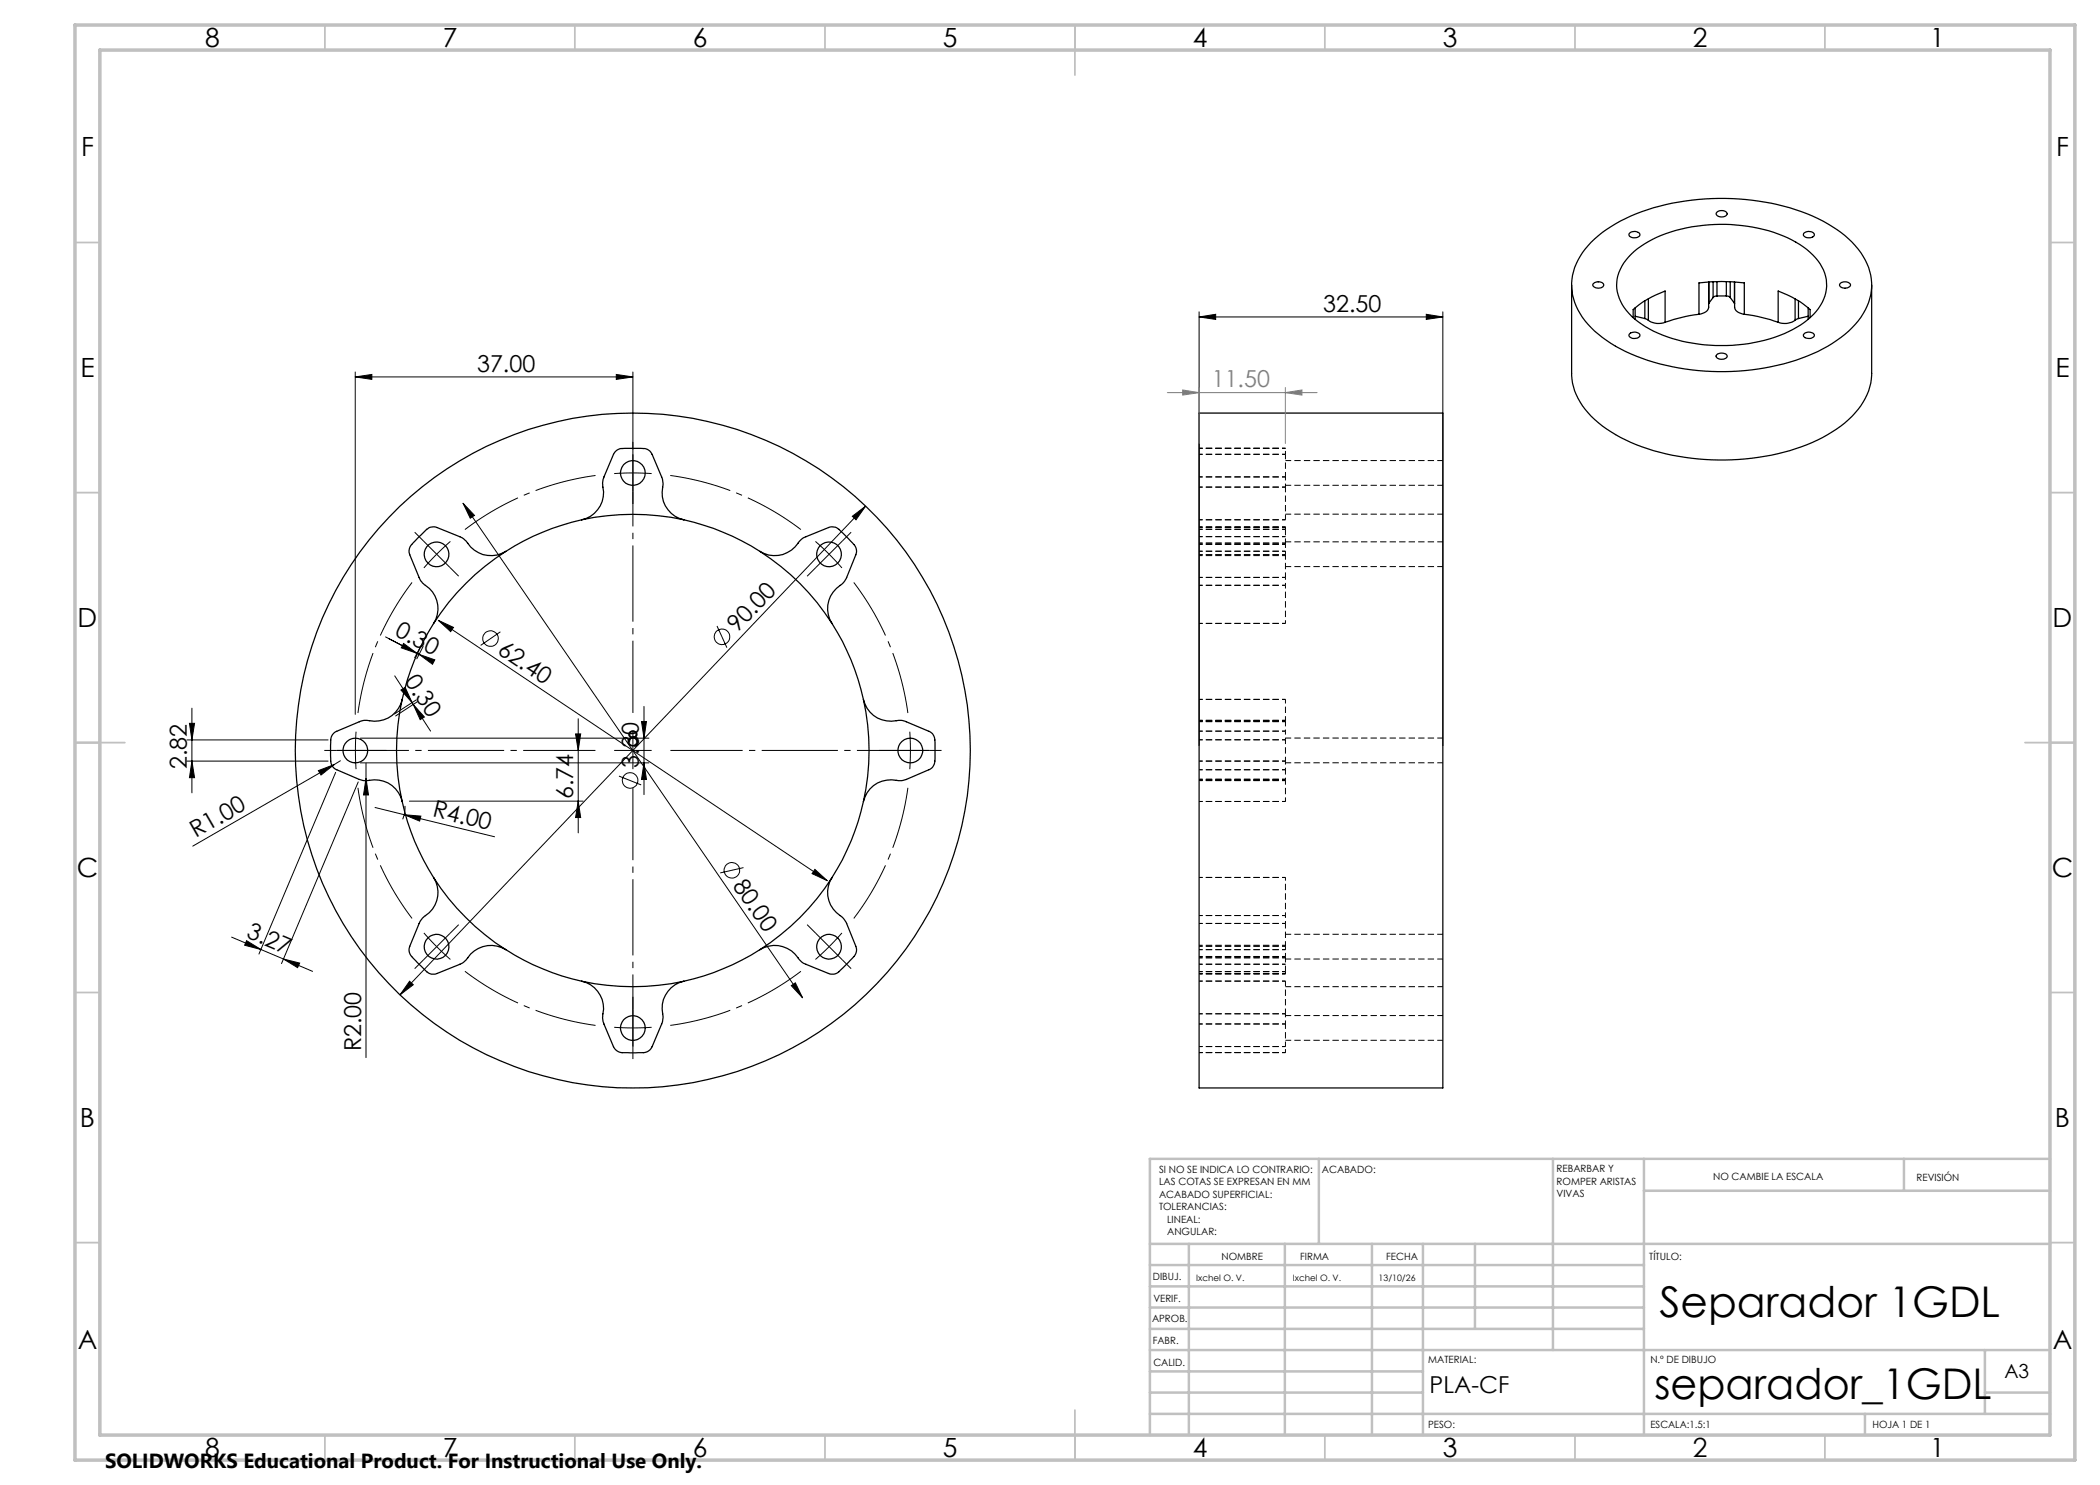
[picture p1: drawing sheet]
<svg xmlns="http://www.w3.org/2000/svg" width="420mm" height="297mm" viewBox="0 0 420 297" stroke-linecap="round" stroke-linejoin="round" font-family="sans-serif">
<g fill="none" stroke="#000" stroke-width=".25">
<path d="M314.3 57v17.7a13 13 0 0 0 5.4 9.9 36.8 36.8 0 0 0 19.9 7.2 46.6 46.6 0 0 0 25-4.3 19.1 19.1 0 0 0 8.8-8.6l.8-2.3 .1-1.5v-18.1M318.2 48.4a32.4 32.4 0 0 1 17.5-8 47.9 47.9 0 0 1 27.9 3.3 20.2 20.2 0 0 1 9.5 8.3 10.9 10.9 0 0 1-2 12.9 27.8 27.8 0 0 1-13.1 7.5 48.3 48.3 0 0 1-32.9-2.1 21.1 21.1 0 0 1-9.5-8.3 10.9 10.9 0 0 1 2-12.9zM318.6 56.8a1.43 1.43 0 0 1 2.1 .1 1.21 1.21 0 0 1-1.9 .5l-.2-.3zM325.9 46.7a1.36 1.36 0 0 1 2.1 .2 1.13 1.13 0 0 1-1.7 .6l-.5-.4zM326.2 50.9a24.1 24.1 0 0 1 14.3-5.8 31.5 31.5 0 0 1 19.4 3.8 10.3 10.3 0 0 1 5.4 7.7 8.9 8.9 0 0 1-3.8 7.4 27.8 27.8 0 0 1-17.3 5.1 29.1 29.1 0 0 1-15.9-4.3 10 10 0 0 1-5-7.7 8.9 8.9 0 0 1 2.9-6.2zM329.7 59.8v4.3M341.8 56.4l-.1 5.1a1.93 1.93 0 0 1-1.9 1.4M342.6 59.5l-.9 1.2M342.6 56.3v3.2M343.4 42.5a1.36 1.36 0 0 1 2 .3 1.28 1.28 0 0 1-2.2 0zM343.4 59.2h1.9M343.4 59.2l-.5 .1-.3 .2"/>
<path d="M343.4 56.3v2.9M345.3 59.2l.4 .1 .3 .2M345.3 56.3v2.9M346 59.5l.9 1.2M346 56.3v3.2M346.9 56.4v5.1a1.93 1.93 0 0 0 2 1.4M359 59.8v4.3M360.8 46.6a1.37 1.37 0 0 1 2.1 .4 1.26 1.26 0 0 1-2.2-.1zM368 56.8a1.43 1.43 0 0 1 2.1 .1 1.2 1.2 0 0 1-1.1 .7 1.2 1.2 0 0 1-1.1-.7zM325.9 66.7a1.31 1.31 0 0 1 2.1 .4 1.26 1.26 0 0 1-2.2-.1zM326.6 63.5v-1.6a20.4 20.4 0 0 1 6.4-3.7v6.2M327 61.6v2.2"/>
<path d="M327 63.2l2 .5M329 63.7l.7 .4M329 60.2v3.5M329.7 64.1a3.6 3.6 0 0 0 3.3 .3M339.8 62.9v-6.3a36.5 36.5 0 0 1 9.1 0v6.3M339.8 62.9a33.9 33.9 0 0 0-6.8 1.5M343.4 70.9a1.43 1.43 0 0 1 2 .3 1.28 1.28 0 0 1-2.2 0zM348.9 62.9a33.9 33.9 0 0 1 6.7 1.5M359 64.1a3.7 3.7 0 0 1-3.4 .3M359.7 63.7l-.7 .4M359.7 60.2v3.5M360.9 66.7a1.39 1.39 0 0 1 2 .3 1.24 1.24 0 0 1-2.2 .1z"/>
<path d="M361.6 61.6v2.2M361.6 63.2l-1.9 .5M362 63.5v-1.6a20.4 20.4 0 0 0-6.4-3.7v6.2M239.8 82.6h48.8v135h-48.8zM101.2 110.3a5.6 5.6 0 0 1-8-2.1l-.8-.6-5-2.1a2.3 2.3 0 0 0-2.8 1.1l-1.5 1.5a2.38 2.38 0 0 0-1.1 2.8l1.9 4.8 .6 .9a6.3 6.3 0 0 1 3.1 5.4l-.4 1.9-.5 .8M101.2 110.3a47.6 47.6 0 0 0-14.5 14.4M116.3 104a5.7 5.7 0 0 0 4.2-7.1l.1-1 2.1-5a2.39 2.39 0 0 1 2.8-1.2h1.1a4.9 4.9 0 0 1 3.4 .5l.4 .7 2 4.7 .2 1.1a5.9 5.9 0 0 0 3.3 7l.9 .3M116.3 104a47.8 47.8 0 0 0-15.1 6.3M116.3 104a48.2 48.2 0 0 1 20.5 0M136.8 104a48.5 48.5 0 0 1 15.2 6.3M152 110.3a5.9 5.9 0 0 0 8.1-2.2l.6-.5 5-2.1a2.14 2.14 0 0 1 2.5 .8l1.8 1.8a2.38 2.38 0 0 1 1.2 2.8l-1.9 4.6a3.6 3.6 0 0 1-1.3 1.6 5.5 5.5 0 0 0-1.6 7.6M152 110.3a46.9 46.9 0 0 1 14.4 14.4"/>
<path d="M80.4 139.9a5.9 5.9 0 0 1-7.3 4.2l-1 .1-4.8 2.1a2.03 2.03 0 0 0-1.2 2.2v1.6a5.3 5.3 0 0 0 .4 3.2l.6 .5 4.8 2.1a3.3 3.3 0 0 0 2 .2 5.5 5.5 0 0 1 6.5 4.2M80.4 139.9a46.6 46.6 0 0 0 0 20.4M86.7 124.7a46.5 46.5 0 0 0-6.3 15.2M166.4 124.7a46.5 46.5 0 0 1 6.3 15.2M172.7 139.9a5.6 5.6 0 0 0 7 4.2l1.3 .1 4.8 2.1a2.39 2.39 0 0 1 1.2 2.7v.6a7.8 7.8 0 0 1-.4 3.7l-.6 .5-4.7 2.1a3.3 3.3 0 0 1-2.1 .2 5.6 5.6 0 0 0-6.5 4.2M172.7 139.9a46.6 46.6 0 0 1 0 20.4M80.4 160.3a46.5 46.5 0 0 0 6.3 15.2M86.7 175.5a5.7 5.7 0 0 1-2 7.9l-.8 1.1-1.9 4.8a2.38 2.38 0 0 0 1.1 2.8l1.5 1.5a2.3 2.3 0 0 0 2.8 1.1l4.6-1.8a3.6 3.6 0 0 0 1.6-1.3 5.6 5.6 0 0 1 7.6-1.7M86.7 175.5a47.6 47.6 0 0 0 14.5 14.4M166.4 175.5a5.6 5.6 0 0 0 2.1 7.9l.7 1.1 2 4.8a2.38 2.38 0 0 1-1.2 2.8l-.7 .8a5.2 5.2 0 0 1-2.5 1.9h-.8l-4.8-1.9a3.1 3.1 0 0 1-1.6-1.3 5.6 5.6 0 0 0-7.6-1.7M166.4 175.5a46.9 46.9 0 0 1-14.4 14.4M172.7 160.3a46.5 46.5 0 0 1-6.3 15.2"/>
<path d="M101.2 189.9a47.8 47.8 0 0 0 15.1 6.3M116.3 196.2a5.7 5.7 0 0 1 4.2 7.1l.1 1 2.1 5a2.39 2.39 0 0 0 2.8 1.2h2.1a2.46 2.46 0 0 0 2.7-.9l2.1-5 .2-1.1a5.9 5.9 0 0 1 3.3-7l.9-.3M116.3 196.2a48.2 48.2 0 0 0 20.5 0M152 189.9a48.5 48.5 0 0 1-15.2 6.3"/>
<circle cx="126.5" cy="94.6" r="2.48"/>
<circle cx="87.3" cy="110.9" r="2.46"/>
<circle cx="165.8" cy="110.9" r="2.48"/>
<circle cx="71.1" cy="150.1" r="2.47"/>
<circle cx="126.6" cy="150.1" r="67.5"/>
<circle cx="182.1" cy="150.1" r="2.48"/>
<circle cx="87.3" cy="189.4" r="2.47"/>
<circle cx="165.8" cy="189.3" r="2.47"/>
<circle cx="126.6" cy="205.6" r="2.47"/>
</g>
<path d="M257.1 152.2v-4.2" fill="none" stroke="#000" stroke-width=".2" stroke-dasharray="1.3 .6" stroke-dashoffset=".4" stroke-linecap="butt"/>
<path d="M257.1 148v-1.8M257.1 153.9v-1.7" fill="none" stroke="#000" stroke-width=".2" stroke-dasharray="1.3 .6" stroke-dashoffset=".9" stroke-linecap="butt"/>
<g fill="none" stroke="#000" stroke-width=".2" stroke-dasharray="1.3 .6" stroke-dashoffset=".6" stroke-linecap="butt">
<path d="M257.1 97.4h-17.3M257.1 97.4v-2M257.1 95.4h-17.3M257.1 90.9h-17.3M257.1 90.9v-1.2M257.1 89.7h-17.3M257.1 89.6h-17.3M239.8 111.1h17.3M257.1 110.2h-17.3M257.1 104h-17.3M257.1 110.9v-2M257.1 110.9h-17.3"/>
<path d="M257.1 108.9h-17.3M257.1 115.5h-17.3M257.1 117.1h-17.3M257.1 105.5h-17.3M257.1 105.9h-17.3M257.1 107.3h-17.3M257.1 108.6h-17.3M257.1 105.3h-17.3M257.1 139.9h-17.3M257.1 124.7h-17.3M257.1 124.7v-7.6M239.8 156.1h17.3"/>
<path d="M239.8 144.2h17.3M257.1 148h-17.3M257.1 152.2h-17.3M257.1 153.9h-17.3M257.1 146.2h-17.3M257.1 156.1h-17.3M257.1 155.9h-17.3M257.1 144.1h-17.3M257.1 144.3h-17.3M257.1 144h-17.3M257.1 160.3h-17.3M257.1 175.5h-17.3"/>
<path d="M239.8 194.8h17.3M257.1 189.9h-17.3M257.1 196.2h-17.3M257.1 191.3v-2.1M257.1 189.2h-17.3M257.1 191.3h-17.3M257.1 184.7h-17.3M257.1 183.1h-17.3M257.1 183.1v-7.6M257.1 194.7h-17.3M257.1 194.3h-17.3M257.1 192.8h-17.3"/>
<path d="M257.1 191.6h-17.3M257.1 189.1h-17.3M239.8 210.5h17.3M257.1 202.8h-17.3M257.1 204.8v-2M257.1 204.8h-17.3M257.1 209.3h-17.3M257.1 210.5v-1.2M257.1 210.5h-17.3"/>
</g>
<path d="M257.1 155.9v-2M257.1 146.2v-1.9" fill="none" stroke="#000" stroke-width=".2" stroke-dasharray="1.3 .6" stroke-dashoffset="1" stroke-linecap="butt"/>
<path d="M257.1 89.7v-.1M257.1 105.9v-.6M257.1 156.1v-.2M257.1 144.3v-.3M257.1 194.8v-.5" fill="none" stroke="#000" stroke-width=".2" stroke-dasharray="1.3 .6" stroke-linecap="butt"/>
<path d="M257.1 144v-4.1M257.1 160.3v-4.2" fill="none" stroke="#000" stroke-width=".2" stroke-dasharray="1.3 .6" stroke-dashoffset=".5" stroke-linecap="butt"/>
<path d="M257.1 95.4v-4.5M257.1 115.5v-4.6M257.1 189.2v-4.5M257.1 209.3v-4.5" fill="none" stroke="#000" stroke-width=".2" stroke-dasharray="1.3 .6" stroke-dashoffset=".3" stroke-linecap="butt"/>
<g fill="none" stroke="#000" stroke-width=".2" stroke-dasharray="1.3 .6" stroke-dashoffset=".1" stroke-linecap="butt">
<path d="M257.1 97.1h31.5M288.6 92.1h-31.5M257.1 108.9v-3M257.1 113.3h31.5M288.6 102.8h-31.5M288.6 108.4h-31.5M257.1 152.6h31.5M288.6 147.6h-31.5M257.1 194.3v-3M257.1 197.3h31.5M257.1 191.8h31.5M288.6 186.9h-31.5"/>
<path d="M257.1 208.1h31.5M288.6 203.1h-31.5"/>
</g>
<path d="M257.1 117.1v-1.6M257.1 184.7v-1.6" fill="none" stroke="#000" stroke-width=".2" stroke-dasharray="1.3 .6" stroke-dashoffset=".8" stroke-linecap="butt"/>
<path d="M257.1 104v-6.6M257.1 202.8v-6.6" fill="none" stroke="#000" stroke-width=".2" stroke-dasharray="1.3 .6" stroke-dashoffset=".2" stroke-linecap="butt"/>
<g fill="none" stroke="#000" stroke-width=".2">
<path d="M71 75.4l3.4-.5v1zM71 74.4v68.5M71 75.4h55.6M123.3 74.9l3.3 .5-3.3 .5zM126.6 74.4v15.4M239.8 63.4l3.3-.5v1zM239.8 62.4v86.7M239.8 63.4h48.8M285.3 62.9l3.3 .5-3.3 .5zM288.6 62.4v86.7M92.6 100.6l2.3 2.5-.8 .5zM92.6 100.6l67.9 99"/>
<path d="M170.5 103.3l2.6-2.1-1.9 2.8zM173.1 101.2l-93.1 97.8M77.1 127.4l6.7 3.5M79 135.2l3.4 5.3M80.2 138l.8-.5 1.4 3zM80.7 128.7l2.7 2-3.1-1.1zM83.3 140l-4.4 2.8M83.4 130.7l.4 .2M83.8 130.9l3.2 1.1-.5 .9zM84.2 129.1l-1.3 2.4M84.6 129.3l-1.2 2.5M87.7 124.1l3 1.4-.6 .8z"/>
<path d="M87.7 124.1l77.8 52M100.1 126.4l-4 2.7M143.4 125.2l2 4.3M37.4 152.2h28.2M37.4 148h28.2M37.9 144.7h1l-.5 3.3zM38.4 152.2l.5 3.3h-1zM38.4 141.6v17M63.7 154.1l3.1-1.2-2.6 2.1zM66.8 152.9l-28.2 16.3M67.1 154.5l-15.3 36.3M68.1 152.1l-1.3 .8"/>
<path d="M71.6 156.4l-15.3 36.3M72.1 152.6h57.7M72.1 147.6h57.7M73.2 155.7l.5 3.3h-1zM73.2 152.7v58.8M82.4 140.5l.3 .4M82.7 140.9l2.2 2.5-.9 .5zM82.7 140.9l3.4 5.3M83.5 140.3l-4.4 2.9M115.1 146.8h1l-.5 3.3zM115.6 143.8v22.8M123.8 155.2l4.4 1.8"/>
<path d="M128.3 144.3h1l-.5 3.3zM128.8 152.6l.5 3.3h-1zM128.8 141.3v17.6M75 161.5l5.9 1.4M80.9 162.9l3.3 .3-.3 1zM80.9 162.9l18 4.5M81 161.2a5.8 5.8 0 0 1-.5 2.7M81.9 160.2h34.7M115.6 160.2l.5 3.3h-1zM148.7 173.5l-4.7 1.1M163 173.9l2.5 2.2-3.1-1.4zM46.3 187.4l16.2 6.9"/>
<path d="M49.3 188.1l2.9 1.8-3.3-.8zM56.7 191.8l3.2 .8-.4 .9zM81.9 196.2l.8 .8-2.7 2zM158.3 197.1l.8-.5 1.4 3z"/>
<circle cx="98.1" cy="127.7" r="1.56"/>
<circle cx="144.4" cy="127.4" r="1.56"/>
<circle cx="126" cy="156.1" r="1.56"/>
<circle cx="146.4" cy="174.1" r="1.56"/>
</g>
<g fill="none" stroke="#c0c0c0" stroke-width=".35">
<path d="M65 5v5M115 5v5M165 5v5M215 5v10M265 5v5M315 5v5M365 5v5M15 48.5h5M410 48.5h5M15 98.5h5M410 98.5h5M15 148.5h10"/>
<path d="M405 148.5h10M15 198.5h5M410 198.5h5M15 248.5h5M410 248.5h5M65 287v5M115 287v5M165 287v5M215 282v10M265 287v5M315 287v5M365 287v5"/>
</g>
<g fill="none" stroke="#c0c0c0" stroke-width=".5">
<path d="M263.8 231.8v17M310.6 231.8v38.2M328.8 231.8v55.2M328.8 238.2h81.2M380.8 231.8v6.4M410 231.8h-180v55.2M230 248.8h180M230 257.3h98.8M230 253h98.8M237.8 248.8v38.2M257 248.8v38.2M274.4 248.8v38.2"/>
<path d="M284.6 248.8v38.2M295 248.8v17M230 265.8h98.8M230 261.5h98.8M230 278.5h54.6M230 274.3h54.6M230 270h180M397 278.5h13M397 270v12.8M230 282.8h180M373 282.8v4.2"/>
</g>
<path d="M15 5h400v287h-400zM20 10h390v277h-390z" fill="none" stroke="#c0c0c0" stroke-width=".7"/>
<g fill="#000">
<path d="M71 75.4l3.4-.5v1zM123.3 74.9l3.3 .5-3.3 .5zM239.8 63.4l3.3-.5v1zM285.3 62.9l3.3 .5-3.3 .5zM92.6 100.6l2.3 2.5-.8 .5zM170.5 103.3l2.6-2.1-1.9 2.8zM80.7 128.7l2.7 2-3.1-1.1zM83.8 130.9l3.2 1.1-.5 .9zM87.7 124.1l3 1.4-.6 .8zM38.4 152.2l.5 3.3h-1zM37.9 144.7h1l-.5 3.3zM63.7 154.1l3.1-1.2-2.6 2.1z"/>
<path d="M73.2 155.7l.5 3.3h-1zM80.2 138l.8-.5 1.4 3zM82.7 140.9l2.2 2.5-.9 .5zM115.1 146.8h1l-.5 3.3zM128.8 152.6l.5 3.3h-1zM128.3 144.3h1l-.5 3.3zM80.9 162.9l3.3 .3-.3 1zM115.6 160.2l.5 3.3h-1zM163 173.9l2.5 2.2-3.1-1.4zM49.3 188.1l2.9 1.8-3.3-.8zM56.7 191.8l3.2 .8-.4 .9zM81.9 196.2l.8 .8-2.7 2z"/>
<path d="M158.3 197.1l.8-.5 1.4 3z"/>
</g>
<g fill="none" stroke="#000" stroke-width=".2" stroke-dasharray="15.2 1.3 1.3 1.3" stroke-linecap="butt">
<path d="M126.6 94.6l-3.8 .1M126.6 94.6l3.7 .1M126.6 94.6v-3.8M126.6 94.6v3.7M126.6 90.8v-2.4M126.6 98.3v2.5M84.7 108.2l-1.8-1.8M87.3 110.8l-2.5 2.8M87.3 110.8l2.8-2.5M87.3 110.8l-2.6-2.6M87.3 110.8l2.7 2.7M90 113.5l1.7 1.7"/>
<path d="M163.2 113.5l-1.8 1.7M165.8 110.8l-2.7-2.5M165.8 110.8l2.6 2.8M165.8 110.8l2.7-2.6M165.8 110.8l-2.6 2.7M168.5 108.2l1.7-1.8M67.3 150.1h-2.4M71.1 150.1l.1 3.7M71.1 150.1l.1-3.8M71.1 150.1h-3.8M71.1 150.1h3.7M74.8 150.1h2.5"/>
<path d="M126.6 150.1v-3.8M126.6 150.1h-3.8M126.6 150.1v3.7M126.6 150.1h3.7M178.3 150.1h-2.4M182.1 150.1l-.1-3.8M182.1 150.1l-.1 3.7M182.1 150.1h3.7M182.1 150.1h-3.8M185.8 150.1h2.5M84.7 192l-1.8 1.7M87.3 189.3l2.8 2.6"/>
<path d="M87.3 189.3l-2.5-2.7M87.3 189.3l-2.6 2.7M87.3 189.3l2.7-2.6M90 186.7l1.7-1.8M163.2 186.7l-1.8-1.8M165.8 189.3l2.6-2.7M165.8 189.3l-2.7 2.6M165.8 189.3l2.7 2.7M165.8 189.3l-2.6-2.6M168.5 192l1.7 1.7M126.6 205.6l3.7-.1M126.6 205.6l-3.8-.1"/>
<path d="M126.6 205.6v3.7M126.6 205.6v-3.8M126.6 209.3v2.5M126.6 201.8v-2.4"/>
</g>
<path d="M119.1 95.1a55.5 55.5 0 0 0-26.1 10.8M82.4 116.5a55.5 55.5 0 0 0-10.8 26.1M160.2 105.9a55.5 55.5 0 0 0-26.1-10.8M71.6 157.6a55.5 55.5 0 0 0 10.8 26.1M181.6 142.6a55.5 55.5 0 0 0-10.8-26.1M93 194.3a55.5 55.5 0 0 0 26.1 10.8M170.8 183.7a55.5 55.5 0 0 0 10.8-26.1M134.1 205.1a55.5 55.5 0 0 0 26.1-10.8" fill="none" stroke="#000" stroke-width=".2" stroke-dasharray="15.2 1.3 1.3 1.3" stroke-dashoffset="2.9" stroke-linecap="butt"/>
<path d="M119.1 150.1h-51.8M126.6 142.6v-51.8M126.6 157.6v51.7M134.1 150.1h51.7" fill="none" stroke="#000" stroke-width=".2" stroke-dasharray="15.2 1.3 1.3 1.3" stroke-dashoffset=".8" stroke-linecap="butt"/>
<path d="M233.5 78.5h29.9M239.8 77.5v11.2M257.1 78.5l3.3-.5v1zM257.1 77.5v11.2" fill="none" stroke="#808080" stroke-width=".2"/>
<path d="M257.1 78.5l3.3-.5v1z" fill="#808080"/>
<path d="M236.5 78l3.3 .5-3.3 .5z" fill="none" stroke="#808080" stroke-width=".2"/>
<path d="M236.5 78l3.3 .5-3.3 .5z" fill="#808080"/>
<g font-size="8.5">
<text x="331.9" y="263.4">Separador 1GDL</text>
<text x="330.9" y="279.7">separador_1GDL</text>
</g>
<g font-size="5.3">
<text x="41" y="9.5">8</text>
<text x="88.5" y="9.5">7</text>
<text x="138.5" y="9.5">6</text>
<text x="188.5" y="9.5">5</text>
<text x="238.5" y="9.5">4</text>
<text x="288.5" y="9.5">3</text>
<text x="338.5" y="9.5">2</text>
<text x="386" y="9.5">1</text>
<text x="16.2" y="31.2">F</text>
<text x="411.2" y="31.2">F</text>
<text x="16.1" y="75.5">E</text>
<text x="411.1" y="75.5">E</text>
<text x="15.5" y="125.5">D</text>
<text x="410.5" y="125.5">D</text>
<text x="15.4" y="175.5">C</text>
<text x="410.4" y="175.5">C</text>
<text x="16" y="225.5">B</text>
<text x="411" y="225.5">B</text>
<text x="15.5" y="269.7">A</text>
<text x="410.5" y="269.7">A</text>
<text x="41" y="291.5">8</text>
<text x="88.5" y="291.5">7</text>
<text x="138.5" y="291.5">6</text>
<text x="188.5" y="291.5">5</text>
<text x="238.5" y="291.5">4</text>
<text x="288.5" y="291.5">3</text>
<text x="338.5" y="291.5">2</text>
<text x="386" y="291.5">1</text>
</g>
<g font-size="4.7">
<text x="264.6" y="62.4">32.50</text>
<text x="95.4" y="74.4">37.00</text>
<text x="78.8" y="127.1" transform="rotate(28 78.8 127.1)">0.30</text>
<text x="99.3" y="130.5" transform="rotate(34 99.3 130.5)">62.40</text>
<text x="147.4" y="126.7" transform="rotate(-46 147.4 126.7)">90.00</text>
<text x="80.8" y="136.2" transform="rotate(57 80.8 136.2)">0.30</text>
<text x="37.4" y="153.8" transform="rotate(-90 37.4 153.8)">2.82</text>
<text x="127.8" y="153.5" transform="rotate(-90 127.8 153.5)">3.30</text>
<text x="114.6" y="159.9" transform="rotate(-90 114.6 159.9)">6.74</text>
<text x="39.2" y="167.7" transform="rotate(-30 39.2 167.7)">R1.00</text>
<text x="86.4" y="163.2" transform="rotate(14 86.4 163.2)">R4.00</text>
<text x="146.4" y="177.1" transform="rotate(56 146.4 177.1)">80.00</text>
<text x="49.1" y="187.5" transform="rotate(23 49.1 187.5)">3.27</text>
<text x="72.2" y="210.2" transform="rotate(-90 72.2 210.2)">R2.00</text>
<text x="285.9" y="278.6">PLA-CF</text>
</g>
<text font-size="4.7" fill="#808080" x="242.4" y="77.5">11.50</text>
<text font-size="4.2" x="125.4" y="149.2">8</text>
<text font-size="4.1" x="21" y="293.7">SOLIDWORKS Educational Product. For Instructional Use Only.</text>
<text font-size="3.9" x="400.9" y="275.5">A3</text>
<g font-size="2">
<text x="231.8" y="234.6">SI NO SE INDICA LO CONTRARIO:</text>
<text x="231.8" y="237.1">LAS COTAS SE EXPRESAN EN MM</text>
<text x="231.8" y="239.6">ACABADO SUPERFICIAL:</text>
<text x="264.4" y="234.6">ACABADO:</text>
<text x="311.3" y="234.5">REBARBAR Y</text>
<text x="311.3" y="237">ROMPER ARISTAS</text>
<text x="311.3" y="239.5">VIVAS</text>
<text x="342.6" y="236">NO CAMBIE LA ESCALA</text>
<text x="383.3" y="236.2">REVISIÓN</text>
<text x="231.8" y="242.1">TOLERANCIAS:</text>
<text x="233.4" y="244.6">LINEAL:</text>
<text x="233.4" y="247.1">ANGULAR:</text>
<text x="244.3" y="252">NOMBRE</text>
<text x="260" y="251.9">FIRMA</text>
<text x="277.2" y="251.9">FECHA</text>
<text x="329.9" y="251.9">TÍTULO:</text>
<text x="230.6" y="256.1">DIBUJ.</text>
<text x="230.7" y="260.3">VERIF.</text>
<text x="230.4" y="264.4">APROB.</text>
<text x="230.5" y="268.8">FABR.</text>
<text x="230.7" y="273.1">CALID.</text>
<text x="285.6" y="272.5">MATERIAL:</text>
<text x="330.1" y="272.5">N.º DE DIBUJO</text>
<text x="285.6" y="285.5">PESO:</text>
<text x="330.1" y="285.6">ESCALA:1.5:1</text>
<text x="374.5" y="285.6">HOJA 1 DE 1</text>
</g>
<g font-size="1.8">
<text x="239.2" y="256.1">Ixchel O. V.</text>
<text x="258.6" y="256.1">Ixchel O. V.</text>
<text x="275.7" y="256.1">13/10/26</text>
</g>
</svg>
